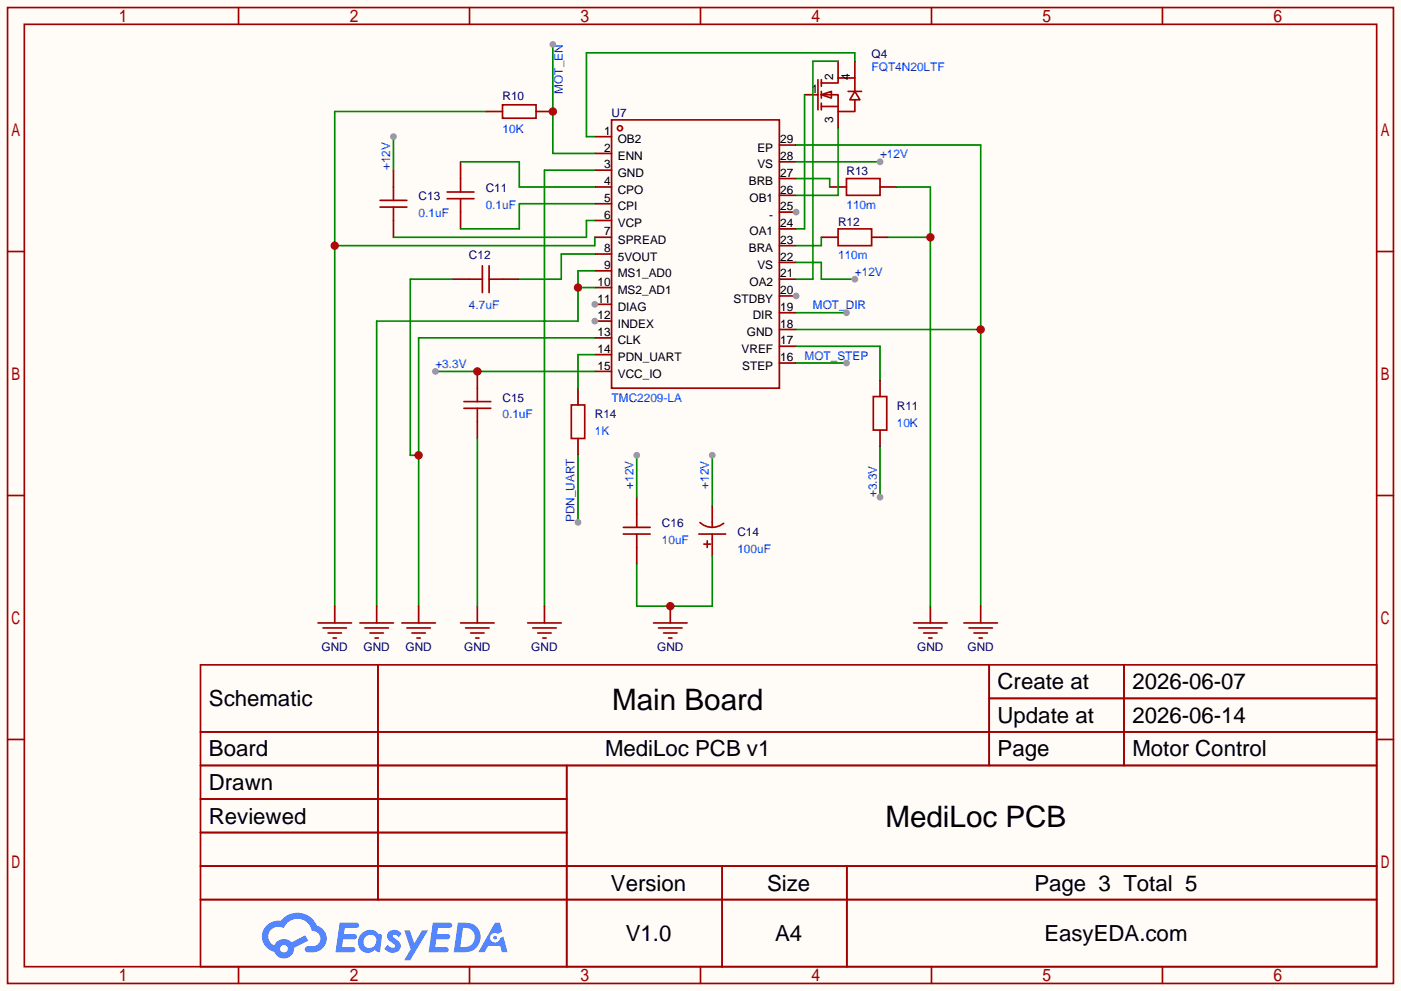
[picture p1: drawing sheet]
<svg xmlns="http://www.w3.org/2000/svg" width="212mm" height="150mm" viewBox="0 0 212 150" stroke-linecap="round" stroke-linejoin="round" font-family="sans-serif">
<path d="M0 0h212.1v150.1h-212.1z" fill="#fffcf7"/>
<g fill="none" stroke="#a10000" stroke-width=".25">
<path d="M1.1 1.1h209.8v147.9h-209.8zM3.7 3.7h204.7v142.7h-204.7zM36.1 1.1v2.6M71.1 1.1v2.6M106 1.1v2.6M141 1.1v2.6M176 1.1v2.6M1.1 38.1h2.6M208.4 38.1h2.5M1.1 75.1h2.6M208.4 75.1h2.5M1.1 112h2.6"/>
<path d="M30.4 100.7h178v45.7h-178zM30.4 110.9h178M30.4 116h178M57.2 100.7v35.6M85.8 116v30.4M149.8 100.7v15.3M149.8 105.8h58.6M170.2 100.7v15.3M208.4 112h2.5M30.4 121h55.4M30.4 131.2h178M30.4 126.1h55.4"/>
<path d="M30.4 136.3h178M109.3 131.2v15.2M128.2 131.2v15.2M36.1 146.4v2.6M71.1 146.4v2.6M106 146.4v2.6M141 146.4v2.6M176 146.4v2.6"/>
</g>
<g fill="#5487ff">
<path d="M58.9 141.1a1.3 1.3 0 0 1 1.9 .3l-.4 .6a.54 .54 0 0 0-1-.2l.1 .1a2.32 2.32 0 0 1 1.2 1.4 1.36 1.36 0 0 1-1.1 1 1.36 1.36 0 0 1-1.4-.6l.5-.6a.7 .7 0 0 0 1.1 .3v-.3a2.4 2.4 0 0 1-1.2-1.3l.1-.5z"/>
<path d="M61.2 140.9h.8l.7 2 1.2-2h.9l-2.7 4.6h-.9l1-1.7z"/>
<path d="M51.4 139.8h1.7a1.31 1.31 0 0 1 1.2 .2 .4 .4 0 0 1-.4 .6h-1.7l-.1 .9h1.6a.4 .4 0 0 1 .3 .4 .4 .4 0 0 1-.4 .4h-1.7l-.1 1.2h.8a1.23 1.23 0 0 1 1.2 .2 .39 .39 0 0 1-.4 .5h-2.6z"/>
<path d="M65.5 139.8h1.7a1.32 1.32 0 0 1 1.2 .2 .39 .39 0 0 1-.3 .6h-1.8l-.1 .9h1.6a.4 .4 0 0 1 .4 .4 .4 .4 0 0 1-.5 .4h-1.6l-.2 1.2h.8a1.23 1.23 0 0 1 1.2 .2 .39 .39 0 0 1-.4 .5h-2.6z"/>
<path d="M74.9 139.8h.8l.3 1.3-.6 .4a.75 .75 0 0 0-1.1 .3 .75 .75 0 0 0 .4 1 .75 .75 0 0 0 1-.7l.5-.2 .6 2.3h-.8l-.3-.9h-1.8l-.5 .9h-1z"/>
<path d="M69.3 139.8l-.6 4.4h1.4a2.27 2.27 0 0 0 2.6-1.6 2.27 2.27 0 0 0-1.4-2.7zM70.1 140.6a1.5 1.5 0 0 1 1.8 1.5 1.5 1.5 0 0 1-1.9 1.4h-.3z"/>
<path d="M54.7 141.4a1.62 1.62 0 0 0-.4 2.1 1.62 1.62 0 0 0 2.1 .7l.3-.3 .4 .3h.4l.3-2.4-.1-.3h-.2a.57 .57 0 0 1-.6-.4 1.73 1.73 0 0 0-2.2 .3zM55.3 141.9a.96 .96 0 0 1 1.5 0 .96 .96 0 0 1-.2 1.5 .95 .95 0 0 1-1.4-.1 .95 .95 0 0 1 .1-1.4z"/>
<path d="M40.4 140.2a2.37 2.37 0 0 0 1.1 4 1.54 1.54 0 0 0 1.8 1 1.54 1.54 0 0 0 1.2-1.6l2.2-1.1-.5-.8-2.1 1a1.57 1.57 0 0 0-2.6 .5 1.5 1.5 0 0 1-.7-2.1 1.5 1.5 0 0 1 2.2-.5 2.23 2.23 0 0 1 2.3-1.4 2.23 2.23 0 0 1 1.9 1.8 1.16 1.16 0 0 1 1.3 1.1 1.16 1.16 0 0 1-1.1 1.2h-.7a.47 .47 0 0 0-.6 .4 .47 .47 0 0 0 .5 .6 2.26 2.26 0 0 0 2.8-2.6 2.12 2.12 0 0 0-1.4-1.5 3.2 3.2 0 0 0-5.5-.7h-.3a2.55 2.55 0 0 0-1.8 .7zM42.4 143.7a.6 .6 0 0 1 1.2 0 .6 .6 0 0 1-1.2 0z"/>
<circle cx="74.9" cy="142" r=".28"/>
</g>
<g fill="none" stroke="#a10000" stroke-width=".25">
<path d="M92.6 18.2h25.4v40.6h-25.4z"/>
<circle cx="93.9" cy="19.4" r=".38"/>
</g>
<path d="M90 20.7h2.6M90 23.2h2.6M90 25.8h2.6M90 28.3h2.6M90 30.9h2.6M90 33.4h2.6M90 35.9h2.6M90 38.5h2.6M90 41h2.6M90 43.6h2.6M90 46.1h2.6" fill="none" stroke="#870000" stroke-width=".25"/>
<circle cx="90" cy="46.1" r=".51" fill="#999"/>
<path d="M90 48.6h2.6" fill="none" stroke="#870000" stroke-width=".25"/>
<circle cx="90" cy="48.6" r=".51" fill="#999"/>
<path d="M90 51.2h2.6M90 53.7h2.6M90 56.3h2.6M118 55h2.5M118 52.5h2.5M118 49.9h2.5M118 47.4h2.5M118 44.8h2.5" fill="none" stroke="#870000" stroke-width=".25"/>
<circle cx="120.5" cy="44.8" r=".51" fill="#999"/>
<path d="M118 39.8h2.5M118 37.2h2.5M118 34.7h2.5M118 32.1h2.5M118 42.3h2.5" fill="none" stroke="#870000" stroke-width=".25"/>
<circle cx="120.5" cy="32.1" r=".51" fill="#999"/>
<g fill="none" stroke="#870000" stroke-width=".25">
<path d="M73.5 16.9h2.6M81.2 16.9h2.5M121.8 14.4h2M126.9 9.3v2.5M126.9 16.9v2.5M129.4 9.3v2.5M59.6 25.8v2.5M59.6 33.4v2.5M69.7 24.5v2.6M69.7 32.1v2.6M118 29.6h2.5M118 27.1h2.5"/>
<path d="M118 24.5h2.5M118 22h2.5M124.3 35.9h2.6M125.6 28.3h2.5M132 35.9h2.5M133.2 28.3h2.6M68.5 42.3h2.5M72.3 56.3v2.5M76.1 42.3h2.5M133.2 57.5v2.6M72.3 63.9v2.5M107.8 76.6v2.5"/>
<path d="M133.2 65.2v2.5M82.4 91.8v2.6M107.8 81.7v2.5"/>
</g>
<g fill="none" stroke="#a10000" stroke-width=".25">
<path d="M76.1 15.9h5.1v2h-5.1zM123.8 12.1v4.5M124.3 14.4l1.6-.6v1.1zM124.3 12.6h2.6v-.8h2.5v2M124.3 14.4h2.6v2.5h2.5v-1.8M124.3 16.1h2.6M124.3 12.1v1M124.3 13.8v1.1M124.3 15.6v1M128.4 13.8h2M129.4 13.8l.8 1.3h-1.5zM57.5 30.4h4.1"/>
<path d="M57.5 31.4h4.1M59.6 28.3v2.1M59.6 31.4v2M67.7 30.1h4.1M67.7 29.1h4.1M69.7 27.1v2M69.7 30.1v2M126.9 34.7h5.1v2.5h-5.1zM128.1 27.1h5.1v2.5h-5.1zM71 42.3h2M72.3 58.8v2M73 40.3v4"/>
<path d="M74 40.3v4M74 42.3h2.1M70.2 60.8h4.1M70.2 61.8h4.1M72.3 61.8v2.1M106 79.2a2.74 2.74 0 0 0 3.6 .1M107.8 79.1v.8M132.2 60.1h2v5.1h-2zM79.9 94.4h5.1M80.6 95.1h3.6M81.4 95.9h2M82.2 96.6h.5"/>
<path d="M105.8 80.9h4.1M106.6 82.4h1M107.1 81.9v1M107.8 80.9v.8"/>
</g>
<path d="M90 25.8h-7.6v66M65.9 56.3h24.1" fill="none" stroke="#008700" stroke-width=".25"/>
<circle cx="72.3" cy="56.3" r=".63" fill="#c00"/>
<circle cx="65.9" cy="56.3" r=".51" fill="#999"/>
<path d="M72.3 91.8v2.6" fill="none" stroke="#870000" stroke-width=".25"/>
<path d="M69.7 94.4h5.1M70.5 95.1h3.5M71.2 95.9h2.1M72 96.6h.5" fill="none" stroke="#a10000" stroke-width=".25"/>
<path d="M120.5 39.8h3.8v2.5h5.1M72.3 66.4v25.4" fill="none" stroke="#008700" stroke-width=".25"/>
<circle cx="129.4" cy="42.3" r=".51" fill="#999"/>
<path d="M120.5 24.5h12.7" fill="none" stroke="#008700" stroke-width=".25"/>
<circle cx="133.2" cy="24.5" r=".51" fill="#999"/>
<path d="M96.4 75.3v2.6M96.4 82.9v2.6" fill="none" stroke="#870000" stroke-width=".25"/>
<path d="M94.4 79.9h4M96.4 77.9v2M94.4 80.9h4M96.4 80.9v2" fill="none" stroke="#a10000" stroke-width=".25"/>
<path d="M96.4 69v6.3" fill="none" stroke="#008700" stroke-width=".25"/>
<circle cx="96.4" cy="69" r=".51" fill="#999"/>
<path d="M107.8 69v7.6" fill="none" stroke="#008700" stroke-width=".25"/>
<circle cx="107.8" cy="69" r=".51" fill="#999"/>
<path d="M101.5 91.8v2.6" fill="none" stroke="#870000" stroke-width=".25"/>
<path d="M98.9 94.4h5.1M99.7 95.1h3.6M100.5 95.9h2M101.2 96.6h.5" fill="none" stroke="#a10000" stroke-width=".25"/>
<path d="M107.8 84.2v7.6h-11.4v-6.3" fill="none" stroke="#008700" stroke-width=".25"/>
<circle cx="101.5" cy="91.8" r=".63" fill="#c00"/>
<path d="M68.5 42.3h-6.4v26.7h1.3M90 51.2h-26.6v40.6" fill="none" stroke="#008700" stroke-width=".25"/>
<circle cx="63.4" cy="69" r=".63" fill="#c00"/>
<path d="M120.5 22h28v69.8M120.5 49.9h28" fill="none" stroke="#008700" stroke-width=".25"/>
<circle cx="148.5" cy="49.9" r=".63" fill="#c00"/>
<path d="M63.4 91.8v2.6M148.5 91.8v2.6" fill="none" stroke="#870000" stroke-width=".25"/>
<path d="M60.8 94.4h5.1M61.6 95.1h3.6M62.4 95.9h2M63.1 96.6h.5M145.9 94.4h5.1M146.7 95.1h3.5M147.4 95.9h2.1M148.2 96.6h.5" fill="none" stroke="#a10000" stroke-width=".25"/>
<path d="M59.6 20.7v5.1M69.7 24.5h8.9v3.8h11.4M90 30.9h-11.4v3.8h-8.9M90 38.5h-5v3.8h-6.4M90 33.4h-1.2v2.5h-29.2" fill="none" stroke="#008700" stroke-width=".25"/>
<circle cx="59.6" cy="20.7" r=".51" fill="#999"/>
<path d="M120.5 27.1h5.1v1.2M124.3 35.9v1.3h-3.8M134.5 35.9h6.3M135.8 28.3h5v63.5" fill="none" stroke="#008700" stroke-width=".25"/>
<path d="M140.8 91.8v2.6" fill="none" stroke="#870000" stroke-width=".25"/>
<path d="M138.3 94.4h5.1M139.1 95.1h3.5M139.8 95.9h2.1M140.6 96.6h.5" fill="none" stroke="#a10000" stroke-width=".25"/>
<circle cx="140.8" cy="35.9" r=".63" fill="#c00"/>
<path d="M83.7 6.7v16.5h6.3M121.8 14.4v20.3h-1.3M126.9 9.3h-3.8v33h-2.6M126.9 19.4v10.2h-6.4M129.4 9.3v-1.3h-40.6v12.7h1.2" fill="none" stroke="#008700" stroke-width=".25"/>
<circle cx="83.7" cy="16.9" r=".63" fill="#c00"/>
<circle cx="83.7" cy="6.7" r=".51" fill="#999"/>
<path d="M73.5 16.9h-22.8v74.9M90 35.9v1.3h-39.3" fill="none" stroke="#008700" stroke-width=".25"/>
<circle cx="50.7" cy="37.2" r=".63" fill="#c00"/>
<path d="M50.7 91.8v2.6" fill="none" stroke="#870000" stroke-width=".25"/>
<path d="M48.1 94.4h5.1M48.9 95.1h3.6M49.7 95.9h2M50.4 96.6h.5" fill="none" stroke="#a10000" stroke-width=".25"/>
<path d="M120.5 55h7.6" fill="none" stroke="#008700" stroke-width=".25"/>
<circle cx="128.1" cy="55" r=".51" fill="#999"/>
<path d="M120.5 47.4h7.6" fill="none" stroke="#008700" stroke-width=".25"/>
<circle cx="128.1" cy="47.4" r=".51" fill="#999"/>
<path d="M86.5 61.3h2v5.1h-2z" fill="none" stroke="#a10000" stroke-width=".25"/>
<path d="M87.5 58.8v2.5M87.5 66.4v2.6" fill="none" stroke="#870000" stroke-width=".25"/>
<path d="M90 53.7h-2.5v5.1M87.5 69v10.1" fill="none" stroke="#008700" stroke-width=".25"/>
<circle cx="87.5" cy="79.1" r=".51" fill="#999"/>
<path d="M120.5 52.5h12.7v5M133.2 67.7v7.6" fill="none" stroke="#008700" stroke-width=".25"/>
<circle cx="133.2" cy="75.3" r=".51" fill="#999"/>
<path d="M87.5 43.6h2.5M90 41h-2.5v7.6h-30.5v43.2" fill="none" stroke="#008700" stroke-width=".25"/>
<circle cx="87.5" cy="43.6" r=".63" fill="#c00"/>
<path d="M57 91.8v2.6" fill="none" stroke="#870000" stroke-width=".25"/>
<path d="M54.5 94.4h5.1M55.2 95.1h3.6M56 95.9h2M56.8 96.6h.5" fill="none" stroke="#a10000" stroke-width=".25"/>
<g font-size="4.5">
<text x="92.7" y="107.5">Main Board</text>
<text x="134" y="125.3">MediLoc PCB</text>
</g>
<g font-size="3.4">
<text x="31.6" y="107">Schematic</text>
<text x="151" y="104.4">Create at</text>
<text x="171.4" y="104.4">2026-06-07</text>
<text x="151" y="109.5">Update at</text>
<text x="171.4" y="109.5">2026-06-14</text>
<text x="31.6" y="114.6">Board</text>
<text x="31.6" y="119.7">Drawn</text>
<text x="91.6" y="114.6">MediLoc PCB v1</text>
<text x="151" y="114.6">Page</text>
<text x="171.4" y="114.6">Motor Control</text>
<text x="31.6" y="124.7">Reviewed</text>
<text x="92.5" y="134.9">Version</text>
<text x="116.1" y="134.9">Size</text>
<text x="156.6" y="134.9">Page 3 Total 5</text>
<text x="94.7" y="142.5">V1.0</text>
<text x="117.3" y="142.5">A4</text>
<text x="158.1" y="142.5">EasyEDA.com</text>
</g>
<g font-size="1.8" fill="#000080">
<text x="132" y="8.8">Q4</text>
<text x="76.1" y="15.1">R10</text>
<text x="92.6" y="17.7">U7</text>
<text x="73.5" y="29.1">C11</text>
<text x="128.1" y="26.5">R13</text>
<text x="63.4" y="30.4">C13</text>
<text x="126.9" y="34.2">R12</text>
<text x="71" y="39.2">C12</text>
<text x="76.1" y="60.8">C15</text>
<text x="90" y="63.4">R14</text>
<text x="135.8" y="62.1">R11</text>
<text x="100.2" y="79.9">C16</text>
<text x="111.6" y="81.2">C14</text>
<text x="48.7" y="98.7">GND</text>
<text x="55" y="98.7">GND</text>
<text x="61.4" y="98.7">GND</text>
<text x="70.3" y="98.7">GND</text>
<text x="80.4" y="98.7">GND</text>
<text x="99.5" y="98.7">GND</text>
<text x="138.8" y="98.7">GND</text>
<text x="146.5" y="98.7">GND</text>
</g>
<g font-size="1.8" fill="#00f">
<text x="132" y="10.8">FQT4N20LTF</text>
<text x="85.2" y="14.2" transform="rotate(-90 85.2 14.2)">MOT_EN</text>
<text x="76.1" y="20.2">10K</text>
<text x="59.1" y="25.8" transform="rotate(-90 59.1 25.8)">+12V</text>
<text x="133.2" y="24">+12V</text>
<text x="63.4" y="32.9">0.1uF</text>
<text x="73.5" y="31.6">0.1uF</text>
<text x="128.1" y="31.6">110m</text>
<text x="126.9" y="39.2">110m</text>
<text x="129.4" y="41.8">+12V</text>
<text x="71" y="46.9">4.7uF</text>
<text x="123.1" y="46.9">MOT_DIR</text>
<text x="65.9" y="55.8">+3.3V</text>
<text x="121.8" y="54.5">MOT_STEP</text>
<text x="76.1" y="63.4">0.1uF</text>
<text x="90" y="65.9">1K</text>
<text x="92.6" y="60.8">TMC2209-LA</text>
<text x="135.8" y="64.6">10K</text>
<text x="95.9" y="74" transform="rotate(-90 95.9 74)">+12V</text>
<text x="107.3" y="74" transform="rotate(-90 107.3 74)">+12V</text>
<text x="132.7" y="75.3" transform="rotate(-90 132.7 75.3)">+3.3V</text>
<text x="87" y="79.1" transform="rotate(-90 87 79.1)">PDN_UART</text>
<text x="100.2" y="82.4">10uF</text>
<text x="111.6" y="83.7">100uF</text>
</g>
<g font-size="1.8">
<text x="122.8" y="14.1">1</text>
<text x="126.1" y="12" transform="rotate(-90 126.1 12)">2</text>
<text x="128.7" y="12" transform="rotate(-90 128.7 12)">4</text>
<text x="91.5" y="20.4">1</text>
<text x="91.5" y="23">2</text>
<text x="93.5" y="21.7">OB2</text>
<text x="114.7" y="23">EP</text>
<text x="118.1" y="21.7">29</text>
<text x="126.1" y="18.6" transform="rotate(-90 126.1 18.6)">3</text>
<text x="91.5" y="25.5">3</text>
<text x="91.5" y="28">4</text>
<text x="93.5" y="24.2">ENN</text>
<text x="93.5" y="26.8">GND</text>
<text x="93.5" y="29.3">CPO</text>
<text x="113.4" y="28">BRB</text>
<text x="114.7" y="25.5">VS</text>
<text x="118.1" y="29.3">26</text>
<text x="118.1" y="26.8">27</text>
<text x="118.1" y="24.2">28</text>
<text x="91.5" y="30.6">5</text>
<text x="91.5" y="33.1">6</text>
<text x="91.5" y="35.7">7</text>
<text x="93.5" y="31.9">CPI</text>
<text x="93.5" y="34.4">VCP</text>
<text x="113.5" y="35.7">OA1</text>
<text x="113.5" y="30.6">OB1</text>
<text x="116.4" y="33.1">-</text>
<text x="118.1" y="34.4">24</text>
<text x="118.1" y="31.9">25</text>
<text x="91.5" y="38.2">8</text>
<text x="91.5" y="40.7">9</text>
<text x="93.5" y="36.9">SPREAD</text>
<text x="93.5" y="39.5">5VOUT</text>
<text x="113.4" y="38.2">BRA</text>
<text x="114.7" y="40.7">VS</text>
<text x="118.1" y="39.5">22</text>
<text x="118.1" y="36.9">23</text>
<text x="90.5" y="43.3">10</text>
<text x="90.5" y="45.8">11</text>
<text x="93.5" y="42">MS1_AD0</text>
<text x="93.5" y="44.6">MS2_AD1</text>
<text x="93.5" y="47.1">DIAG</text>
<text x="111.1" y="45.8">STDBY</text>
<text x="113.5" y="43.3">OA2</text>
<text x="118.1" y="47.1">19</text>
<text x="118.1" y="44.6">20</text>
<text x="118.1" y="42">21</text>
<text x="90.5" y="48.4">12</text>
<text x="90.5" y="50.9">13</text>
<text x="90.5" y="53.4">14</text>
<text x="93.5" y="49.6">INDEX</text>
<text x="93.5" y="52.2">CLK</text>
<text x="112.3" y="53.4">VREF</text>
<text x="113.1" y="50.9">GND</text>
<text x="114" y="48.4">DIR</text>
<text x="118.1" y="52.2">17</text>
<text x="118.1" y="49.6">18</text>
<text x="90.5" y="56">15</text>
<text x="93.5" y="54.7">PDN_UART</text>
<text x="93.5" y="57.3">VCC_IO</text>
<text x="112.4" y="56">STEP</text>
<text x="118.1" y="54.7">16</text>
</g>
</svg>
